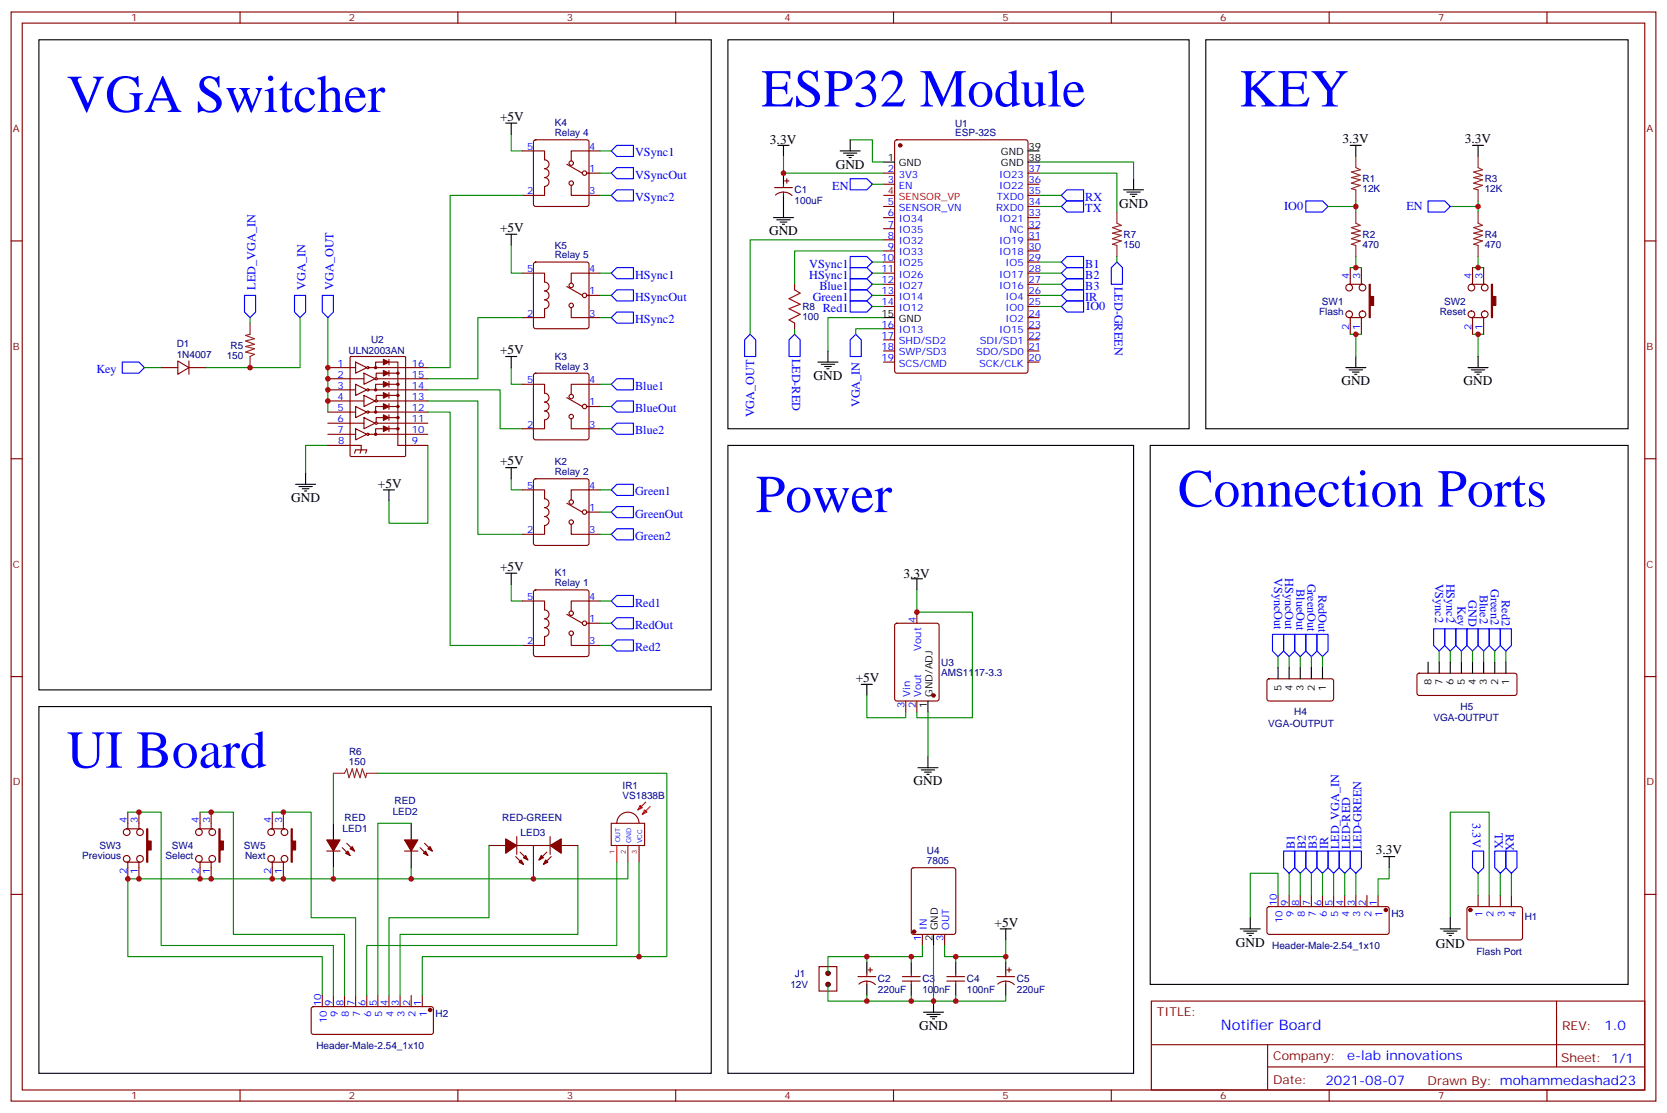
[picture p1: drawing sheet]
<svg xmlns="http://www.w3.org/2000/svg" width="529mm" height="353mm" viewBox="0 0 529 353" stroke-linecap="round" stroke-linejoin="round" font-family="sans-serif">
<g fill="none" stroke="#870000" stroke-width=".35">
<path d="M3.5 3.8h522.1v345.7h-522.1zM7.1 7.3h515v338.7h-515zM76.2 3.8v3.5M145.3 3.8v3.5M214.5 3.8v3.5M283.6 3.8v3.5M352.8 3.8v3.5M421.9 3.8v3.5M491.1 3.8v3.5M165.8 47.9h7.1v2.8a1.41 1.41 0 0 1 1.4 1.4 1.41 1.41 0 0 1-1.4 1.5 1.41 1.41 0 0 1 1.4 1.4 1.41 1.41 0 0 1-1.4 1.4 1.41 1.41 0 0 1 1.4 1.4 1.41 1.41 0 0 1-1.4 1.4v2.8h-7.1M169.6 44.6l.4-.2h16.3l.5 .2 .2 .5v19.7l-.3 .5-.4 .2h-16.3l-.5-.2-.2-.5v-19.7zM179.9 52.1l5 2.9"/>
<path d="M181.3 58.8v3.2h9.2M186.3 55h4.2M190.5 47.9h-9.2v3.2M245.9 59.5h5.6M248.7 58.5v1M249.1 57.4h1.4M249.8 56.7v1.4M280.5 55h3.5M280.5 58.5h3.5M284.2 44.6l.5-.2h40.9l.7 .4v73l-.4 .6-41.2 .1-.7-.5v-72.9zM326.3 55h3.5M326.3 58.5h3.5"/>
<path d="M3.5 76.5h3.6M246.2 61.9a3.8 3.8 0 0 1 5.2 .2M248.7 61v1M280.5 65.5h3.5M280.5 69.1h3.5M280.5 72.6h3.5M280.5 76.1h3.5M280.5 79.7h3.5M326.3 65.5h3.5M326.3 69.1h3.5M326.3 72.6h3.5M326.3 76.1h3.5"/>
<path d="M326.3 79.7h3.5M326.3 62h3.5M522.1 76.5h3.5M165.8 86.7h7.1v2.8a1.41 1.41 0 0 1 1.4 1.4 1.41 1.41 0 0 1-1.4 1.5 1.41 1.41 0 0 1 1.4 1.4 1.41 1.41 0 0 1-1.4 1.4 1.41 1.41 0 0 1 1.4 1.4 1.41 1.41 0 0 1-1.4 1.4v2.8h-7.1M169.6 83.4l.4-.2h16.3l.5 .2 .2 .5v19.7l-.3 .5-.4 .3h-16.3l-.5-.3-.2-.5v-19.7zM179.9 90.9l5 2.9M181.3 97.6v3.2h9.2M186.3 93.8h4.2M190.5 86.7h-9.2v3.2M280.5 83.2h3.5M280.5 86.7h3.5M280.5 90.2h3.5"/>
<path d="M280.5 93.8h3.5M280.5 97.3h3.5M326.3 83.2h3.5M326.3 86.7h3.5M326.3 90.2h3.5M326.3 93.8h3.5M326.3 97.3h3.5M428.3 90.2h4.2M428.6 84.9v5.3M432.2 84.9v5.3M467.1 90.2h4.2M467.4 84.9v5.3"/>
<path d="M471 84.9v5.3M104.1 116.7h8.8M111.2 113.3l.3-.1h16.9l.3 .1 .1 31.3-.2 .3h-17.1l-.3-.2zM112.9 114.9l3.5 1.8-3.5 1.8zM115.5 118.5l3.6 1.7-3.6 1.8zM117.1 116.7h18.7M121.7 114.9h-2.5v1.8M121.9 118.5h-2.5v1.4M123.5 114.9h2.8v26.5h9.5M123.5 114.1v1.7M123.5 117.6v1.7M123.5 118.5h2.8"/>
<path d="M169.6 118.7l.4-.2h16.3l.5 .2 .2 .5v19.7l-.3 .5-.4 .2h-16.3l-.5-.2-.2-.5v-19.7zM280.5 104.4h3.5M280.5 107.9h3.5M280.5 111.4h3.5M280.5 114.9h3.5M326.3 104.4h3.5M326.3 107.9h3.5M326.3 111.4h3.5M326.3 114.9h3.5M326.3 100.8h3.5M428.3 100.8h4.2M428.6 100.8v5.3"/>
<path d="M432.2 100.8v5.3M467.1 100.8h4.2M467.4 100.8v5.3M471 100.8v5.3M104.1 120.2h11.4M104.1 123.8h8.8M104.1 127.3h7M104.1 130.8h8.8M104.1 134.3h11.4M104.1 137.9h8.8M111.3 127.3h4.2M112.9 136.1l3.5 1.8-3.5 1.7z"/>
<path d="M112.9 129l3.5 1.8-3.5 1.8zM112.9 122l3.5 1.8-3.5 1.7zM115.5 132.6l3.6 1.7-3.6 1.8zM115.5 125.5l3.6 1.8-3.6 1.7zM117.1 123.8h18.7M117.1 130.8h18.7M117.1 137.9h18.7M121.7 136.1h-2.5v1.8M121.7 129h-2.5v1.8M121.7 122h-2.5v1.8M121.7 132.6h-2.3v1.4M121.9 125.5h-2.5v1.4"/>
<path d="M123.5 121.1v1.8M123.5 124.6v1.8M123.5 128.2v1.7M123.5 131.7v1.8M123.5 135.2v1.8M123.5 136.1h2.8M123.5 122h2.8M123.5 129h2.8M123.5 132.6h2.8M123.5 125.5h2.8M135.8 134.3h-16a.35 .35 0 0 0-.5-.3 .35 .35 0 0 0-.1 .6 .35 .35 0 0 0 .5-.1M135.8 127.3h-16a.35 .35 0 0 0-.5-.3 .35 .35 0 0 0-.1 .5 .35 .35 0 0 0 .5-.1"/>
<path d="M135.8 120.2h-16a.35 .35 0 0 0-.5-.3 .35 .35 0 0 0-.1 .6 .35 .35 0 0 0 .5-.1M165.8 122h7.1v2.8a1.41 1.41 0 0 1 1.4 1.4 1.41 1.41 0 0 1-1.4 1.4 1.41 1.41 0 0 1 1.4 1.4 1.41 1.41 0 0 1-1.4 1.5 1.41 1.41 0 0 1 1.4 1.4 1.41 1.41 0 0 1-1.4 1.4v2.8h-7.1M179.9 126.2l5 2.8M181.3 132.9v3.2h9.2M186.3 129h4.2M190.5 122h-9.2v3.2M3.5 145.6h3.6M104.1 141.4h10.6v1.4l-.4 1.1M112.5 143.9l.4-1.1h3.5l-.3 1.1M165.8 155.5h7.1v2.8a1.41 1.41 0 0 1 1.4 1.4 1.41 1.41 0 0 1-1.4 1.4 1.41 1.41 0 0 1 1.4 1.5 1.41 1.41 0 0 1-1.4 1.4 1.41 1.41 0 0 1 1.4 1.4 1.41 1.41 0 0 1-1.4 1.4v2.8h-7.1M169.6 152.2l.4-.2h16.3l.5 .2 .2 .5v19.7l-.3 .5-.4 .2h-16.3l-.5-.2-.2-.5v-19.7zM179.9 159.7l5 2.9"/>
<path d="M190.5 155.5h-9.2v3.2M522.1 145.6h3.5M181.3 166.4v3.2h9.2M186.3 162.6h4.2M165.8 190.8h7.1v2.8a1.41 1.41 0 0 1 1.4 1.4 1.41 1.41 0 0 1-1.4 1.4 1.41 1.41 0 0 1 1.4 1.4 1.41 1.41 0 0 1-1.4 1.4 1.41 1.41 0 0 1 1.4 1.5 1.41 1.41 0 0 1-1.4 1.4v2.8h-7.1M169.6 187.5l.4-.2h16.3l.5 .2 .2 .5v19.7l-.3 .5-.4 .2h-16.3l-.5-.2-.2-.5v-19.7zM179.9 195l5 2.8M186.3 197.8h4.2M190.5 190.8h-9.2v3.2M284.2 198l.5-.2h12.7l.6 .5 .1 23.5-.5 .7h-12.9l-.7-.4v-23.6zM291 194.3v3.5M3.5 214.8h3.6"/>
<path d="M181.3 201.7v3.2h9.2M522.1 214.8h3.5M287.5 222.5v3.6M291 222.5v3.6M40.6 257.8v5.3M44.1 257.8v5.3M63.5 257.8v5.3M67 257.8v5.3M86.4 257.8v5.3M90 257.8v5.3M40.2 273.7h4.2M40.2 263.1h4.2"/>
<path d="M40.6 273.7v5.3M44.1 273.7v5.3M63.1 273.7h4.3M63.1 263.1h4.3M63.5 273.7v5.3M67 273.7v5.3M86.1 273.7h4.2M86.1 263.1h4.2M86.4 273.7v5.3M90 273.7v5.3M103.7 270.2h4.2M108.7 269.1l2.4 2.5"/>
<path d="M110.1 267.7l2.4 2.5M128.4 270.2h4.2M133.3 269.1l2.5 2.5M134.8 267.7l2.4 2.5M155.2 268.4h5.3M163.7 271.9l2.5 2.5M164 268.4h10.6M164 265.6v5.6M165.1 270.5l2.5 2.5M169.3 268.4v10.6M173.6 270.5l-2.5 2.5M174.6 265.6v5.6"/>
<path d="M175 271.9l-2.5 2.5M178.2 268.4h5.2M194 261.3h10.6v7.1h-10.6zM195.8 261.3a3.5 3.5 0 0 1 3.5-3.5 3.5 3.5 0 0 1 3.5 3.5M289.5 275.7l.5-.3h12.7l.6 .5 .1 20-.5 .7h-12.9l-.7-.4v-20zM3.5 283.9h3.6M292.8 296.6v3.5M299.9 296.6v3.5M402.4 288l.5-.2 37.6 .1 .5 .6v7.4l-.3 .5-.4 .2h-37.4l-.5-.2-.2-.5v-7.4zM405.7 284.3v3.5M409.2 284.3v3.5M412.7 284.3v3.5"/>
<path d="M416.3 284.3v3.5M419.8 284.3v3.5M423.3 284.3v3.5M426.9 284.3v3.5M430.4 284.3v3.5M433.9 284.3v3.5M437.4 284.3v3.5M465.9 288l.5-.2 16.5 .1 .4 .6-.1 9.4-.6 .5-16.5-.1-.4-.6v-9.2zM469.2 284.3v3.5M472.7 284.3v3.5M476.2 284.3v3.5M479.8 284.3v3.5"/>
<path d="M522.1 283.9h3.5M99 319.8l.5-.3 37.7 .1 .4 .7v7.4l-.3 .5-.4 .2h-37.4l-.5-.3-.2-.4v-7.4zM102.3 316v3.5M105.8 316v3.5M109.4 316v3.5M112.9 316v3.5M116.4 316v3.5M119.9 316v3.5M123.5 316v3.5M127 316v3.5M130.5 316v3.5M134.1 316v3.5"/>
<path d="M272.3 310h5.7M272.6 312.4a3.8 3.8 0 0 1 5.3 .2M275.2 309v1M275.2 311.4v1.1M275.5 307.9h1.4M276.2 307.2v1.4M286.5 310h5.6M286.5 311.4h5.6M289.3 309v1M289.3 311.4v1.1M300.6 310h5.6M300.6 311.4h5.6"/>
<path d="M303.4 309v1M303.4 311.4v1.1M316.4 310h5.7M316.7 312.4a3.8 3.8 0 0 1 5.3 .2M319.3 309v1M319.3 311.4v1.1M319.6 307.9h1.4M320.3 307.2v1.4M365.5 317.8h156.6v28.2h-156.6zM494.1 317.8v20.9M365.5 331.6h156.5M402.4 338.7h119.6"/>
<path d="M402.4 331.6v14.1M76.2 346v3.5M145.3 346v3.5M214.5 346v3.5M283.6 346v3.5M352.8 346v3.5M421.9 346v3.5M491.1 346v3.5"/>
<circle cx="181.3" cy="51.8" r=".71"/>
<circle cx="181.3" cy="58.1" r=".71"/>
<circle cx="185.6" cy="55" r=".71"/>
<circle cx="181.3" cy="96.9" r=".71"/>
<circle cx="181.3" cy="90.6" r=".71"/>
<circle cx="185.6" cy="93.8" r=".71"/>
<circle cx="428.3" cy="99.8" r="1.06"/>
<circle cx="428.3" cy="91.3" r="1.06"/>
<circle cx="432.5" cy="99.8" r="1.06"/>
<circle cx="432.5" cy="91.3" r="1.06"/>
<circle cx="467.1" cy="91.3" r="1.06"/>
<circle cx="467.1" cy="99.8" r="1.06"/>
<circle cx="471.3" cy="99.8" r="1.06"/>
<circle cx="471.3" cy="91.3" r="1.06"/>
<circle cx="116.8" cy="116.7" r=".35"/>
<circle cx="116.8" cy="123.8" r=".35"/>
<circle cx="116.8" cy="130.8" r=".35"/>
<circle cx="116.8" cy="137.9" r=".35"/>
<circle cx="181.3" cy="125.9" r=".71"/>
<circle cx="181.3" cy="132.2" r=".71"/>
<circle cx="185.6" cy="129" r=".71"/>
<circle cx="181.3" cy="159.4" r=".71"/>
<circle cx="181.3" cy="165.7" r=".71"/>
<circle cx="185.6" cy="162.6" r=".71"/>
<circle cx="181.3" cy="194.7" r=".71"/>
<circle cx="185.6" cy="197.8" r=".71"/>
<circle cx="181.3" cy="201" r=".71"/>
<circle cx="40.2" cy="264.2" r="1.06"/>
<circle cx="40.2" cy="272.6" r="1.06"/>
<circle cx="44.4" cy="272.6" r="1.06"/>
<circle cx="44.4" cy="264.2" r="1.06"/>
<circle cx="63.1" cy="272.6" r="1.06"/>
<circle cx="63.1" cy="264.2" r="1.06"/>
<circle cx="67.4" cy="272.6" r="1.06"/>
<circle cx="67.4" cy="264.2" r="1.06"/>
<circle cx="86.1" cy="272.6" r="1.06"/>
<circle cx="86.1" cy="264.2" r="1.06"/>
<circle cx="90.3" cy="272.6" r="1.06"/>
<circle cx="90.3" cy="264.2" r="1.06"/>
</g>
<g fill="#870000" stroke="#870000" stroke-width=".35">
<path d="M434.6 90.2h.4v3.9h1v2.8h-1v3.9h-.4z"/>
<path d="M46.6 263.1h.3v3.9h1.1v2.8h-1.1v3.9h-.3z"/>
<path d="M69.5 263.1h.3v3.9h1.1v2.8h-1.1v3.9h-.3z"/>
<path d="M92.4 263.1h.4v3.9h1v2.8h-1v3.9h-.4z"/>
<path d="M128.4 266.6h4.2l-2.1 3.6z"/>
<path d="M135.1 270.2l.7 1.4-1.4-.7z"/>
<path d="M136.5 268.7l.7 1.5-1.4-.7z"/>
<path d="M103.7 266.6h4.2l-2.1 3.6z"/>
<path d="M110.4 270.2l.7 1.4-1.4-.7z"/>
<path d="M111.1 269.5l.7-.8 .7 1.5z"/>
<path d="M166.2 272.3l.7-.7 .7 1.4z"/>
<path d="M164.7 273.7l.8-.7 .7 1.4z"/>
<path d="M160.5 266.3l3.5 2.1-3.5 2.5z"/>
<path d="M171.8 271.6l.7 .7-1.4 .7z"/>
<path d="M173.2 273l.7 .7-1.4 .7z"/>
<path d="M174.6 268.4l3.6-2.1v4.6z"/>
<path d="M121.7 135.2l1.8 .9-1.8 .9z"/>
<path d="M121.7 131.7l1.8 .9-1.8 .9z"/>
<path d="M121.7 128.2l1.8 .8-1.8 .9z"/>
<path d="M121.7 124.6l1.8 .9-1.8 .9z"/>
<path d="M121.7 121.1l1.8 .9-1.8 .9z"/>
<path d="M121.7 117.6l1.8 .9-1.8 .8z"/>
<path d="M121.7 114.1l1.8 .8-1.8 .9z"/>
<path d="M473.4 90.2h.4v3.9h1v2.8h-1v3.9h-.4z"/>
<circle cx="285.7" cy="46.1" r=".53"/>
<circle cx="466.7" cy="288.9" r=".53"/>
<circle cx="136.5" cy="320.6" r=".53"/>
<circle cx="126.3" cy="118.5" r=".35"/>
<circle cx="126.3" cy="122" r=".35"/>
<circle cx="126.3" cy="125.5" r=".35"/>
<circle cx="126.3" cy="129" r=".35"/>
<circle cx="126.3" cy="132.6" r=".35"/>
<circle cx="126.3" cy="136.1" r=".35"/>
<circle cx="119.2" cy="116.7" r=".35"/>
<circle cx="119.2" cy="123.8" r=".35"/>
<circle cx="119.2" cy="130.8" r=".35"/>
<circle cx="119.2" cy="137.9" r=".35"/>
<circle cx="439.9" cy="288.9" r=".53"/>
<circle cx="296.3" cy="220.8" r=".53"/>
<circle cx="290.2" cy="295.7" r=".53"/>
</g>
<g fill="none" stroke="#000" stroke-width=".35">
<path d="M160.5 39.1h3.5M162.3 39.1v3.5M246.9 46.1h3.6M248.7 46.1v3.6M248.7 55v3.5M266.7 47.9h6.3M267.8 48.6h4.2M268.8 49.3h2.1M269.5 50h.7M269.9 44.4v3.5M280.5 51.4h3.5M326.3 51.4h3.5"/>
<path d="M326.3 47.9h3.5M359.8 56.7v3.6M428.6 46.1h3.6M430.4 46.1v3.6M467.4 46.1h3.6M469.2 46.1v3.6M160.5 74.4h3.5M162.3 74.4v3.5M245.5 69.1h6.4M246.6 69.8h4.2M247.6 70.5h2.2M248.4 71.2h.7"/>
<path d="M248.7 62v7.1M356.7 60.3h6.3M357.7 61h4.2M358.8 61.7h2.1M359.5 62.4h.7M160.5 113.2h3.5M162.3 113.2v3.5M259.6 114.9h6.4M260.7 115.6h4.2M261.8 116.3h2.1M262.5 117.1h.7M262.8 111.4v3.5"/>
<path d="M280.5 100.8h3.5M427.2 116.7h6.4M428.3 117.4h4.2M429.3 118.1h2.1M430 118.8h.7M430.4 113.2v3.5M466 116.7h6.4M467.1 117.4h4.2M468.1 118.1h2.2M468.8 118.8h.7M469.2 113.2v3.5M93.8 153.7h6.4"/>
<path d="M94.9 154.4h4.2M96 155.2h2.1M96.7 155.9h.7M97 150.2v3.5M121.7 155.5h3.5M123.5 155.5v3.5M160.5 148.4h3.5M162.3 148.4v3.6M160.5 182h3.5M162.3 182v3.5M289.3 183.7h3.5M291 183.7v3.6"/>
<path d="M273.4 217.2h3.5M275.2 217.2v3.6M294.6 222.5v3.6M291.4 243.7h6.3M292.5 244.4h4.2M293.5 245.1h2.1M294.2 245.8h.7M294.6 240.2v3.5M105.8 261.3v5.3M105.8 270.2v5.2M130.5 261.3v5.3M130.5 270.2v5.2"/>
<path d="M439.2 271.9h3.5M441 271.9v3.5M296.3 296.6v3.5M317.5 294.9h3.5M319.3 294.9v3.5M393.7 294.9h6.3M394.8 295.6h4.2M395.8 296.3h2.1M396.5 297h.7M396.9 291.3v3.6M457.2 294.9h6.3M458.3 295.6h4.2"/>
<path d="M459.3 296.3h2.1M460 297h.7M460.4 291.3v3.6M275.2 305.4v3.6M275.2 312.5v3.5M289.3 305.4v3.6M289.3 312.5v3.5M296.3 317.8v3.5M303.4 305.4v3.6M303.4 312.5v3.5M319.3 305.4v3.6M319.3 312.5v3.5"/>
<path d="M293.2 321.3h6.3M294.2 322h4.2M295.3 322.7h2.1M296 323.4h.7"/>
</g>
<path d="M280.5 62h3.5M203.2 255.7l.7 .7-1.4 .7zM204.6 257.1l.7 .7-1.4 .7zM205 254.6l-2.5 2.5M206.4 256l-2.5 2.5M195.8 268.4v5.3M199.3 268.4v5.3M202.8 268.4v5.3" fill="none" stroke="#f00" stroke-width=".35"/>
<g fill="none" stroke="#008700" stroke-width=".35">
<path d="M162.3 42.6v5.3h3.5M190.5 47.9h3.5M190.5 55h3.5M248.7 49.7v5.3h31.8M269.9 44.4h7v7h3.6M276.9 58.5h3.6M329.8 51.4h30v5.3M162.3 77.9v8.8h3.5M190.5 62h3.5M280.5 79.7h-28.3v10.5M329.8 62h7.1M329.8 65.5h7.1"/>
<path d="M421.6 65.5h8.8M430.4 63.8v3.5M460.4 65.5h8.8M469.2 63.8v3.5M190.5 86.7h3.5M190.5 93.8h3.5M276.9 86.7h3.6M276.9 83.2h3.6M276.9 90.2h3.6M276.9 97.3h3.6M329.8 86.7h7.1M329.8 83.2h7.1"/>
<path d="M329.8 90.2h7.1M329.8 97.3h7.1M329.8 93.8h7.1M428.6 84.9h3.6M430.4 81.4v3.5M467.4 84.9h3.6M469.2 81.4v3.5M45.9 116.7h5.3M104.1 100.8v30M162.3 116.7v5.3h3.5M190.5 100.8h3.5M252.2 104.4v1.7"/>
<path d="M280.5 100.8h-17.7v10.6M428.6 106.1h1.8v7.1M430.4 106.1h1.8M467.4 106.1h1.8v7.1M469.2 106.1h1.8M135.8 123.8h22.9v12.3h7.1M190.5 122h3.5M190.5 129h3.5M190.5 136.1h3.5M104.1 141.4h-7.1v8.8M135.8 141.4v24.7h-12.3v-7.1M162.3 152v3.5h3.5"/>
<path d="M190.5 155.5h3.5M190.5 169.6h3.5M190.5 162.6h3.5M162.3 185.5v5.3h3.5M190.5 190.8h3.5M190.5 197.8h3.5M291 187.3v7h17.7v33.5h-17.7v-1.7M190.5 204.9h3.5M405.7 208.4v3.5M409.2 208.4v3.5M412.7 208.4v3.5M416.3 208.4v3.5"/>
<path d="M419.8 208.4v3.5M456.8 206.7v3.5M460.4 206.7v3.5M463.9 206.7v3.5M467.4 206.7v3.5M471 206.7v3.5M474.5 206.7v3.5M478 206.7v3.5M275.2 220.8v7h12.3v-1.7M40.6 257.8h10.6v42.3h54.6v15.9M63.5 257.8h10.6v38.8h35.3v19.4M86.4 257.8h12.4v33.5h14.1v24.7"/>
<path d="M105.8 275.4v3.6h-65.2v24.7h61.7v12.3M130.5 275.4v3.6h-24.7M130.5 261.3h-10.6v54.7M155.2 268.4v22.9h-31.7v24.7M183.4 268.4v28.2h-56.4v19.4M195.8 273.7v26.4h-79.4v15.9M199.3 273.7v5.3h-68.8M202.8 273.7v30h-68.7v12.3M409.2 277.2v7.1M412.7 277.2v7.1M416.3 277.2v7.1M423.3 277.2v7.1"/>
<path d="M426.9 277.2v7.1M430.4 277.2v7.1M441 275.4v3.6h-3.6v5.3M469.2 277.2v7.1M476.2 277.2v7.1M479.8 277.2v7.1M319.3 298.4v5.3M405.7 284.3v-7.1h-8.8v14.1M472.7 284.3v-26.5h-12.3v33.5M275.2 316v1.8h44.1v-1.8M289.3 303.7v1.7M289.3 316v1.8"/>
<path d="M292.8 300.1v3.6h-17.6v1.7M296.3 300.1v17.7M299.9 300.1v3.6h19.4v1.7M303.4 303.7v1.7M303.4 316v1.8"/>
</g>
<g fill="none" stroke="#00f" stroke-width=".35">
<path d="M194 55l1.8-1.8h5.3v3.5h-5.3zM195.8 46.1h5.3v3.6h-5.3l-1.8-1.8zM269.9 56.7h5.3l1.7 1.8-1.7 1.8h-5.3zM195.8 60.3h5.3v3.5h-5.3l-1.8-1.8zM338.7 60.3h5.3v3.5h-5.3l-1.8-1.8zM338.7 63.8h5.3v3.5h-5.3l-1.8-1.8zM414.5 63.8h5.3l1.8 1.7-1.8 1.8h-5.3zM453.3 63.8h5.3l1.8 1.7-1.8 1.8h-5.3zM77.6 93.8h3.5v5.3l-1.7 1.7-1.8-1.7zM195.8 84.9h5.3v3.6h-5.3l-1.8-1.8zM195.8 92h5.3v3.5h-5.3l-1.8-1.7zM195.8 99.1h5.3v3.5h-5.3l-1.8-1.8z"/>
<path d="M269.9 95.5h5.3l1.7 1.8-1.7 1.8h-5.3zM269.9 88.5h5.3l1.7 1.7-1.7 1.8h-5.3zM269.9 84.9h5.3l1.7 1.8-1.7 1.8h-5.3zM269.9 81.4h5.3l1.7 1.8-1.7 1.7h-5.3zM336.9 97.3l1.8-1.8h5.3v3.6h-5.3zM338.7 92h5.3v3.5h-5.3l-1.8-1.7zM338.7 81.4h5.3v3.5h-5.3l-1.8-1.7zM338.7 84.9h5.3v3.6h-5.3l-1.8-1.8zM338.7 88.5h5.3v3.5h-5.3l-1.8-1.8zM38.8 114.9h5.3l1.8 1.8-1.8 1.8h-5.3zM252.2 106.1l1.8 1.8v5.3h-3.5v-5.3zM195.8 134.3h5.3v3.6h-5.3l-1.8-1.8z"/>
<path d="M195.8 127.3h5.3v3.5h-5.3l-1.8-1.8zM195.8 120.2h5.3v3.6h-5.3l-1.8-1.8zM195.8 153.7h5.3v3.6h-5.3l-1.8-1.8zM195.8 160.8h5.3v3.5h-5.3l-1.8-1.7zM195.8 167.9h5.3v3.5h-5.3l-1.8-1.8zM195.8 189h5.3v3.5h-5.3l-1.8-1.7zM195.8 196.1h5.3v3.5h-5.3l-1.8-1.8zM455.1 199.6h3.5v5.3l-1.8 1.8-1.7-1.8zM458.6 199.6h3.5v5.3l-1.7 1.8-1.8-1.8zM462.1 199.6h3.6v5.3l-1.8 1.8-1.8-1.8zM465.7 199.6h3.5v5.3l-1.8 1.8-1.7-1.8zM469.2 199.6h3.5v5.3l-1.7 1.8-1.8-1.8z"/>
<path d="M472.7 199.6h3.5v5.3l-1.7 1.8-1.8-1.8zM476.2 199.6h3.6v5.3l-1.8 1.8-1.8-1.8zM195.8 203.1h5.3v3.6h-5.3l-1.8-1.8zM403.9 201.4h3.6v5.3l-1.8 1.7-1.8-1.7zM407.5 201.4h3.5v5.3l-1.8 1.7-1.7-1.7zM411 201.4h3.5v5.3l-1.8 1.7-1.7-1.7zM414.5 201.4h3.5v5.3l-1.7 1.7-1.8-1.7zM418 201.4h3.6v5.3l-1.8 1.7-1.8-1.7zM407.5 270.2h3.5v5.2l-1.8 1.8-1.7-1.8zM411 270.2h3.5v5.2l-1.8 1.8-1.7-1.8zM414.5 270.2h3.5v5.2l-1.7 1.8-1.8-1.8zM421.6 270.2h3.5v5.2l-1.8 1.8-1.7-1.8z"/>
<path d="M425.1 270.2h3.5v5.2l-1.7 1.8-1.8-1.8zM428.6 270.2h3.6v5.2l-1.8 1.8-1.8-1.8zM467.4 270.2h3.6v5.2l-1.8 1.8-1.8-1.8z"/>
</g>
<path d="M430.4 49.7v3.5l1.4 .7-2.8 .7 2.8 1.1-2.8 .7 2.8 .7-2.8 1 2.8 .7-2.8 1.1 1.4 .4v3.5M469.2 49.7v3.5l1.4 .7-2.8 .7 2.8 1.1-2.8 .7 2.8 .7-2.8 1 2.8 .7-2.8 1.1 1.4 .4v3.5M430.4 67.3v3.5l1.4 .7-2.8 .7 2.8 1.1-2.8 .7 2.8 .7-2.8 1.1 2.8 .7-2.8 1 1.4 .4v3.5M469.2 67.3v3.5l1.4 .7-2.8 .7 2.8 1.1-2.8 .7 2.8 .7-2.8 1.1 2.8 .7-2.8 1 1.4 .4v3.5" fill="none" stroke="#8c2424" stroke-width=".35"/>
<g fill="none" stroke="#870000" stroke-width="1.1">
<circle cx="262.8" cy="312.5" r=".35"/>
<circle cx="262.8" cy="309" r=".35"/>
</g>
<g fill="#8c2424">
<circle cx="262.8" cy="309" r=".18"/>
<circle cx="262.8" cy="312.5" r=".18"/>
</g>
<path d="M252.2 90.2v1.8M51.2 116.7h5.2M56.4 114.6l3.6 2.1-3.6 2.1zM60 114.6v4.2M60 116.7h5.3M252.2 102.6v1.8M402.4 215.7l.5-.2h20l.4 .7v5.9l-.7 .4h-20l-.4-.7v-5.6zM450 213.9l.5-.2h30.3l.5 .2 .2 .5v5.7l-.2 .5-.5 .2h-30.3l-.5-.3-.2-.4v-5.7zM260 306.8h5.6v7.8h-5.6z" fill="none" stroke="#870000" stroke-width=".35"/>
<g fill="none" stroke="#008700" stroke-width=".35">
<path d="M329.8 55h24.7v12.3M165.8 62h-22.9v54.7h-7.1M280.5 76.1h-42.4v30M276.9 93.8h3.6M354.5 81.4v1.8M79.4 100.8v1.8M95.2 100.8v15.9h-29.9M165.8 100.8h-14.1v19.4h-15.9M280.5 104.4h-8.9v1.7M135.8 127.3h15.9v42.3h14.1M135.8 130.8h7.1v74.1h22.9M294.6 226.1v14.1"/>
<path d="M105.8 245.5v15.8M119.9 245.5h91.8v58.2h-8.9M419.8 277.2v7.1M262.8 312.5v5.3h12.4M275.2 303.7h-12.4v5.3"/>
</g>
<g fill="none" stroke="#000" stroke-width=".35">
<path d="M12.3 12.6h213.5v206.4h-213.5zM231.1 12.6h146.4v123.5h-146.4zM382.8 12.6h134v123.5h-134zM231.1 141.4h128.7v199.3h-128.7zM365.1 141.4h151.7v171.1h-151.7zM405.7 211.9v3.6M409.2 211.9v3.6M412.7 211.9v3.6M416.3 211.9v3.6M419.8 211.9v3.6M453.3 210.2v3.5M456.8 210.2v3.5"/>
<path d="M460.4 210.2v3.5M463.9 210.2v3.5M467.4 210.2v3.5M471 210.2v3.5M474.5 210.2v3.5M478 210.2v3.5M12.3 224.3h213.5v116.4h-213.5z"/>
</g>
<path d="M354.5 67.3v3.5l1.5 .7-2.9 .7 2.9 1.1-2.9 .7 2.9 .7-2.9 1.1 2.9 .7-2.9 1 1.4 .4v3.5M79.4 102.6v3.5l-1.4 .4 2.8 1-2.8 .7 2.8 1.1-2.8 .7 2.8 .7-2.8 1.1 2.8 .7-1.4 .7v3.5M105.8 245.5h3.6l.7-1.4 .7 2.8 1-2.8 .7 2.8 .7-2.8 1.1 2.8 .7-2.8 1.1 2.8 .3-1.4h3.5" fill="none" stroke="#8c2424" stroke-width=".35"/>
<path d="M93.5 93.8h3.5v5.3l-1.8 1.7-1.7-1.7zM102.3 93.8h3.5v5.3l-1.7 1.7-1.8-1.7zM269.9 92h5.3l1.7 1.8-1.7 1.7h-5.3zM354.5 83.2l1.8 1.7v5.3h-3.5v-5.3zM238.1 106.1l1.8 1.8v5.3h-3.5v-5.3zM271.6 106.1l1.8 1.8v5.3h-3.5v-5.3zM418 270.2h3.6v5.2l-1.8 1.8-1.8-1.8zM474.5 270.2h3.5v5.2l-1.8 1.8-1.7-1.8zM478 270.2h3.5v5.2l-1.7 1.8-1.8-1.8z" fill="none" stroke="#00f" stroke-width=".35"/>
<path d="M252.2 92l1.8 1.1-3.5 1.7 3.5 1.8-3.5 1.4 3.5 1.8-3.5 1.7 1.7 1.1" fill="none" stroke="#a10000" stroke-width=".35"/>
<g fill="#c00">
<circle cx="44.1" cy="279" r=".88"/>
<circle cx="67" cy="279" r=".88"/>
<circle cx="63.5" cy="279" r=".88"/>
<circle cx="86.4" cy="279" r=".88"/>
<circle cx="90" cy="279" r=".88"/>
<circle cx="105.8" cy="279" r=".88"/>
<circle cx="130.5" cy="279" r=".88"/>
<circle cx="169.3" cy="279" r=".88"/>
<circle cx="90" cy="257.8" r=".88"/>
<circle cx="67" cy="257.8" r=".88"/>
<circle cx="104.1" cy="127.3" r=".88"/>
<circle cx="104.1" cy="123.8" r=".88"/>
<circle cx="40.6" cy="279" r=".88"/>
<circle cx="291" cy="194.3" r=".88"/>
<circle cx="248.7" cy="55" r=".88"/>
<circle cx="430.4" cy="106.1" r=".88"/>
<circle cx="430.4" cy="84.9" r=".88"/>
<circle cx="430.4" cy="65.5" r=".88"/>
<circle cx="469.2" cy="65.5" r=".88"/>
<circle cx="469.2" cy="84.9" r=".88"/>
<circle cx="469.2" cy="106.1" r=".88"/>
<circle cx="289.3" cy="317.8" r=".88"/>
<circle cx="303.4" cy="317.8" r=".88"/>
<circle cx="289.3" cy="303.7" r=".88"/>
<circle cx="303.4" cy="303.7" r=".88"/>
<circle cx="296.3" cy="317.8" r=".88"/>
<circle cx="319.3" cy="303.7" r=".88"/>
<circle cx="275.2" cy="303.7" r=".88"/>
<circle cx="275.2" cy="317.8" r=".88"/>
<circle cx="202.8" cy="303.7" r=".88"/>
<circle cx="104.1" cy="116.7" r=".88"/>
<circle cx="104.1" cy="120.2" r=".88"/>
<circle cx="79.4" cy="116.7" r=".88"/>
<circle cx="44.1" cy="257.8" r=".88"/>
</g>
<g font-size="16.9" fill="#00f">
<text x="21.2" y="35.6">VGA Switcher</text>
<text x="241.7" y="33.8">ESP32 Module</text>
<text x="393.3" y="33.8">KEY</text>
<text x="373.9" y="160.8">Connection Ports</text>
<text x="239.9" y="162.6">Power</text>
<text x="21.2" y="243.7">UI Board</text>
</g>
<text font-size="4.6" fill="#00f" x="387.6" y="326.8">Notifier Board</text>
<g font-size="4.2">
<text x="158.7" y="38.4">+5V</text>
<text x="244.4" y="45.8">3.3V</text>
<text x="426.2" y="45.4">3.3V</text>
<text x="465" y="45.4">3.3V</text>
<text x="265.3" y="53.6">GND</text>
<text x="355.2" y="65.9">GND</text>
<text x="158.7" y="73.7">+5V</text>
<text x="244.1" y="74.7">GND</text>
<text x="158.7" y="112.5">+5V</text>
<text x="258.2" y="120.6">GND</text>
<text x="425.8" y="122.3">GND</text>
<text x="464.6" y="122.3">GND</text>
<text x="158.7" y="147.7">+5V</text>
<text x="119.9" y="154.8">+5V</text>
<text x="92.4" y="159.4">GND</text>
<text x="158.7" y="181.3">+5V</text>
<text x="286.8" y="183.3">3.3V</text>
<text x="271.6" y="216.5">+5V</text>
<text x="290" y="249.3">GND</text>
<text x="436.7" y="271.2">3.3V</text>
<text x="315.7" y="294.1">+5V</text>
<text x="392.3" y="300.5">GND</text>
<text x="455.8" y="300.9">GND</text>
<text x="291.7" y="327">GND</text>
</g>
<g font-size="4.2" fill="#00f">
<text x="509.3" y="327">1.0</text>
<text x="427.7" y="336.6">e-lab innovations</text>
<text x="420.7" y="344.4">2021-08-07</text>
</g>
<g font-size="3.9" fill="#00f">
<text x="201.6" y="49.7">VSync1</text>
<text x="201.6" y="56.7">VSyncOut</text>
<text x="201.6" y="63.8">VSync2</text>
<text x="264.2" y="60.3">EN</text>
<text x="344.5" y="63.8">RX</text>
<text x="344.5" y="67.3">TX</text>
<text x="407.7" y="66.8">IO0</text>
<text x="446.5" y="66.8">EN</text>
<text x="201.6" y="88.5">HSync1</text>
<text x="256.9" y="88.5">HSync1</text>
<text x="256.9" y="84.9">VSync1</text>
<text x="344.5" y="84.9">B1</text>
<text x="344.5" y="88.5">B2</text>
<text x="81.1" y="92" transform="rotate(-90 81.1 92)">LED_VGA_IN</text>
<text x="97" y="92" transform="rotate(-90 97 92)">VGA_IN</text>
<text x="105.8" y="92" transform="rotate(-90 105.8 92)">VGA_OUT</text>
<text x="201.6" y="95.5">HSyncOut</text>
<text x="258" y="95.5">Green1</text>
<text x="260.1" y="92">Blue1</text>
<text x="344.5" y="95.5">IR</text>
<text x="344.5" y="92">B3</text>
<text x="353.8" y="91" transform="rotate(90 353.8 91)">LED-GREEN</text>
<text x="261.2" y="99.1">Red1</text>
<text x="344.8" y="98.6">IO0</text>
<text x="201.6" y="102.6">HSync2</text>
<text x="251.5" y="113.8" transform="rotate(90 251.5 113.8)">LED-RED</text>
<text x="30.6" y="118.5">Key</text>
<text x="201.6" y="123.8">Blue1</text>
<text x="201.6" y="130.8">BlueOut</text>
<text x="272.9" y="129.3" transform="rotate(-90 272.9 129.3)">VGA_IN</text>
<text x="201.6" y="137.9">Blue2</text>
<text x="239.4" y="132.5" transform="rotate(-90 239.4 132.5)">VGA_OUT</text>
<text x="201.6" y="157.3">Green1</text>
<text x="201.6" y="164.3">GreenOut</text>
<text x="201.6" y="171.4">Green2</text>
<text x="404.5" y="183.5" transform="rotate(90 404.5 183.5)">VSyncOut</text>
<text x="408" y="183.5" transform="rotate(90 408 183.5)">HSyncOut</text>
<text x="415" y="185.2" transform="rotate(90 415 185.2)">GreenOut</text>
<text x="455.6" y="185.2" transform="rotate(90 455.6 185.2)">VSync2</text>
<text x="459.1" y="185.2" transform="rotate(90 459.1 185.2)">HSync2</text>
<text x="411.5" y="187" transform="rotate(90 411.5 187)">BlueOut</text>
<text x="418.6" y="188.8" transform="rotate(90 418.6 188.8)">RedOut</text>
<text x="466.2" y="190.5" transform="rotate(90 466.2 190.5)">GND</text>
<text x="469.7" y="188.8" transform="rotate(90 469.7 188.8)">Blue2</text>
<text x="473.3" y="187" transform="rotate(90 473.3 187)">Green2</text>
<text x="476.8" y="190.5" transform="rotate(90 476.8 190.5)">Red2</text>
<text x="201.6" y="192.5">Red1</text>
<text x="462.7" y="192.3" transform="rotate(90 462.7 192.3)">Key</text>
<text x="201.6" y="199.6">RedOut</text>
<text x="201.6" y="206.7">Red2</text>
<text x="467.4" y="261.3" transform="rotate(90 467.4 261.3)">3.3V</text>
<text x="411" y="269.6" transform="rotate(-90 411 269.6)">B1</text>
<text x="414.5" y="269.6" transform="rotate(-90 414.5 269.6)">B2</text>
<text x="418" y="269.6" transform="rotate(-90 418 269.6)">B3</text>
<text x="421.6" y="269.6" transform="rotate(-90 421.6 269.6)">IR</text>
<text x="425.1" y="269.6" transform="rotate(-90 425.1 269.6)">LED_VGA_IN</text>
<text x="428.6" y="269.6" transform="rotate(-90 428.6 269.6)">LED-RED</text>
<text x="432.2" y="269.6" transform="rotate(-90 432.2 269.6)">LED-GREEN</text>
<text x="474.5" y="264.4" transform="rotate(90 474.5 264.4)">TX</text>
<text x="478" y="264.6" transform="rotate(90 478 264.6)">RX</text>
</g>
<g font-size="3.9" fill="#800">
<text x="367.2" y="322.4">TITLE:</text>
<text x="495.9" y="327">REV:</text>
<text x="404.1" y="336.6">Company:</text>
<text x="495.5" y="337.2">Sheet: 1/1</text>
<text x="404.1" y="344.2">Date:</text>
<text x="453.2" y="344.3">Drawn By: mohammedashad23</text>
</g>
<g font-size="3.2" fill="#800">
<text x="41.6" y="6.8">1</text>
<text x="110.8" y="6.8">2</text>
<text x="179.9" y="6.8">3</text>
<text x="249.1" y="6.8">4</text>
<text x="318.2" y="6.8">5</text>
<text x="387.3" y="6.8">6</text>
<text x="456.5" y="6.8">7</text>
<text x="4.1" y="41.9">A</text>
<text x="522.6" y="41.9">A</text>
<text x="4.1" y="111.1">B</text>
<text x="522.6" y="111.1">B</text>
<text x="4.1" y="180.2">C</text>
<text x="522.6" y="180.2">C</text>
<text x="4.1" y="249.3">D</text>
<text x="522.6" y="249.3">D</text>
<text x="41.6" y="349">1</text>
<text x="110.8" y="349">2</text>
<text x="179.9" y="349">3</text>
<text x="249.1" y="349">4</text>
<text x="318.2" y="349">5</text>
<text x="387.3" y="349">6</text>
<text x="456.5" y="349">7</text>
</g>
<g font-size="3.2" fill="#000080">
<text x="176.1" y="40.1">K4</text>
<text x="303.2" y="40.3">U1</text>
<text x="176.1" y="43.2">Relay 4</text>
<text x="303.2" y="43.2">ESP-32S</text>
<text x="432.5" y="57.8">R1</text>
<text x="471.3" y="57.8">R3</text>
<text x="252.2" y="64.6">100uF</text>
<text x="252.2" y="61.4">C1</text>
<text x="432.5" y="61">12K</text>
<text x="471.3" y="61">12K</text>
<text x="356.7" y="75.5">R7</text>
<text x="432.5" y="75.4">R2</text>
<text x="471.3" y="75.4">R4</text>
<text x="176.1" y="82">Relay 5</text>
<text x="176.1" y="78.9">K5</text>
<text x="356.7" y="78.7">150</text>
<text x="432.5" y="78.6">470</text>
<text x="471.3" y="78.6">470</text>
<text x="254.7" y="101.7">100</text>
<text x="254.7" y="98.4">R8</text>
<text x="418.7" y="99.9">Flash</text>
<text x="419.6" y="96.7">SW1</text>
<text x="457" y="99.9">Reset</text>
<text x="458.4" y="96.7">SW2</text>
<text x="56.1" y="113.5">1N4007</text>
<text x="56.1" y="110.3">D1</text>
<text x="73.2" y="110.8">R5</text>
<text x="110.7" y="112.5">ULN2003AN</text>
<text x="117.8" y="108.9">U2</text>
<text x="72" y="114">150</text>
<text x="176.1" y="117.3">Relay 3</text>
<text x="176.1" y="114.2">K3</text>
<text x="176.1" y="147.7">K2</text>
<text x="176.1" y="150.8">Relay 2</text>
<text x="176.1" y="183">K1</text>
<text x="176.1" y="186.1">Relay 1</text>
<text x="298.8" y="214.5">AMS1117-3.3</text>
<text x="298.8" y="211.3">U3</text>
<text x="410.8" y="227.1">H4</text>
<text x="463.7" y="225.4">H5</text>
<text x="402.6" y="230.6">VGA-OUTPUT</text>
<text x="455" y="228.9">VGA-OUTPUT</text>
<text x="110.8" y="239.8">R6</text>
<text x="110.8" y="243">150</text>
<text x="197.6" y="250.4">IR1</text>
<text x="125.2" y="255.3">RED</text>
<text x="197.6" y="253.6">VS1838B</text>
<text x="109.4" y="260.6">RED</text>
<text x="124.6" y="258.9">LED2</text>
<text x="159.4" y="260.6">RED-GREEN</text>
<text x="31.6" y="269.5">SW3</text>
<text x="54.5" y="269.5">SW4</text>
<text x="77.4" y="269.5">SW5</text>
<text x="108.8" y="264.2">LED1</text>
<text x="165.2" y="265.2">LED3</text>
<text x="26.1" y="272.8">Previous</text>
<text x="52.6" y="272.8">Select</text>
<text x="77.8" y="272.8">Next</text>
<text x="294.2" y="274.4">7805</text>
<text x="294.2" y="271.2">U4</text>
<text x="441.7" y="291.1">H3</text>
<text x="484" y="292.1">H1</text>
<text x="403.8" y="301.2">Header-Male-2.54_1x10</text>
<text x="468.7" y="303">Flash Port</text>
<text x="252.3" y="310.1">J1</text>
<text x="278.7" y="311.9">C2</text>
<text x="292.8" y="311.9">C3</text>
<text x="306.9" y="311.9">C4</text>
<text x="322.8" y="311.9">C5</text>
<text x="250.9" y="313.6">12V</text>
<text x="278.7" y="315.1">220uF</text>
<text x="292.8" y="315.1">100nF</text>
<text x="306.9" y="315.1">100nF</text>
<text x="322.8" y="315.1">220uF</text>
<text x="138.3" y="322.9">H2</text>
<text x="100.4" y="333">Header-Male-2.54_1x10</text>
</g>
<g font-size="3.2" fill="#00f">
<text x="167.3" y="47.6">5</text>
<text x="187" y="47.6">4</text>
<text x="187" y="54.6">1</text>
<text x="281.8" y="54.6">2</text>
<text x="281.8" y="58.1">3</text>
<text x="285.3" y="56.4">3V3</text>
<text x="285.3" y="59.9">EN</text>
<text x="317.2" y="59.9">IO22</text>
<text x="317.2" y="56.4">IO23</text>
<text x="326.5" y="58.1">36</text>
<text x="326.5" y="54.6">37</text>
<text x="167.3" y="61.7">2</text>
<text x="187" y="61.7">3</text>
<text x="281.8" y="65.2">5</text>
<text x="316.4" y="63.4">TXD0</text>
<text x="326.5" y="65.2">34</text>
<text x="326.5" y="61.7">35</text>
<text x="281.8" y="68.7">6</text>
<text x="285.3" y="67">SENSOR_VN</text>
<text x="285.3" y="70.5">IO34</text>
<text x="316.2" y="67">RXD0</text>
<text x="317.2" y="70.5">IO21</text>
<text x="326.5" y="68.7">33</text>
<text x="281.8" y="72.2">7</text>
<text x="281.8" y="75.8">8</text>
<text x="285.3" y="74">IO35</text>
<text x="285.3" y="77.5">IO32</text>
<text x="317.2" y="77.5">IO19</text>
<text x="320.4" y="74">NC</text>
<text x="326.5" y="75.8">31</text>
<text x="326.5" y="72.2">32</text>
<text x="279.8" y="82.8">10</text>
<text x="281.8" y="79.3">9</text>
<text x="285.3" y="81.1">IO33</text>
<text x="317.2" y="81.1">IO18</text>
<text x="326.5" y="82.8">29</text>
<text x="326.5" y="79.3">30</text>
<text x="167.3" y="86.4">5</text>
<text x="187" y="86.4">4</text>
<text x="279.8" y="86.4">11</text>
<text x="279.8" y="89.9">12</text>
<text x="285.3" y="84.6">IO25</text>
<text x="285.3" y="88.1">IO26</text>
<text x="317.2" y="88.1">IO17</text>
<text x="319.2" y="84.6">IO5</text>
<text x="326.5" y="89.9">27</text>
<text x="326.5" y="86.4">28</text>
<text x="428.3" y="88.5" transform="rotate(-90 428.3 88.5)">4</text>
<text x="431.8" y="88.5" transform="rotate(-90 431.8 88.5)">3</text>
<text x="467.1" y="88.5" transform="rotate(-90 467.1 88.5)">4</text>
<text x="470.6" y="88.5" transform="rotate(-90 470.6 88.5)">3</text>
<text x="187" y="93.4">1</text>
<text x="279.8" y="93.4">13</text>
<text x="285.3" y="91.7">IO27</text>
<text x="285.3" y="95.2">IO14</text>
<text x="317.2" y="91.7">IO16</text>
<text x="319.2" y="95.2">IO4</text>
<text x="326.5" y="93.4">26</text>
<text x="167.3" y="100.5">2</text>
<text x="187" y="100.5">3</text>
<text x="279.8" y="96.9">14</text>
<text x="285.3" y="98.7">IO12</text>
<text x="319.2" y="98.7">IO0</text>
<text x="326.5" y="100.5">24</text>
<text x="326.5" y="96.9">25</text>
<text x="279.8" y="104">16</text>
<text x="279.8" y="107.5">17</text>
<text x="285.3" y="105.8">IO13</text>
<text x="317.2" y="105.8">IO15</text>
<text x="319.2" y="102.2">IO2</text>
<text x="326.5" y="107.5">22</text>
<text x="326.5" y="104">23</text>
<text x="428.3" y="104.6" transform="rotate(-90 428.3 104.6)">2</text>
<text x="431.8" y="104.6" transform="rotate(-90 431.8 104.6)">1</text>
<text x="467.1" y="104.6" transform="rotate(-90 467.1 104.6)">2</text>
<text x="470.6" y="104.6" transform="rotate(-90 470.6 104.6)">1</text>
<text x="279.8" y="111.1">18</text>
<text x="285.3" y="109.3">SHD/SD2</text>
<text x="285.3" y="112.8">SWP/SD3</text>
<text x="309.8" y="112.8">SDO/SD0</text>
<text x="311" y="109.3">SDI/SD1</text>
<text x="326.5" y="111.1">21</text>
<text x="107.2" y="116.3">1</text>
<text x="107.2" y="119.9">2</text>
<text x="130.7" y="119.9">15</text>
<text x="130.7" y="116.3">16</text>
<text x="279.8" y="114.6">19</text>
<text x="285.3" y="116.3">SCS/CMD</text>
<text x="310.8" y="116.3">SCK/CLK</text>
<text x="326.5" y="114.6">20</text>
<text x="107.2" y="123.4">3</text>
<text x="130.7" y="123.4">14</text>
<text x="167.3" y="121.6">5</text>
<text x="187" y="121.6">4</text>
<text x="107.2" y="126.9">4</text>
<text x="107.2" y="130.5">5</text>
<text x="130.7" y="130.5">12</text>
<text x="130.7" y="126.9">13</text>
<text x="187" y="128.7">1</text>
<text x="107.2" y="134">6</text>
<text x="107.2" y="137.5">7</text>
<text x="130.7" y="137.5">10</text>
<text x="130.7" y="134">11</text>
<text x="167.3" y="135.7">2</text>
<text x="187" y="135.7">3</text>
<text x="107.3" y="141">8</text>
<text x="130.7" y="141">9</text>
<text x="167.3" y="155.2">5</text>
<text x="187" y="155.2">4</text>
<text x="187" y="162.2">1</text>
<text x="167.3" y="169.3">2</text>
<text x="187" y="169.3">3</text>
<text x="167.3" y="190.4">5</text>
<text x="187" y="190.4">4</text>
<text x="187" y="197.5">1</text>
<text x="290.7" y="197.7" transform="rotate(-90 290.7 197.7)">4</text>
<text x="167.3" y="204.5">2</text>
<text x="187" y="204.5">3</text>
<text x="292.5" y="206.5" transform="rotate(-90 292.5 206.5)">Vout</text>
<text x="288.9" y="221.2" transform="rotate(-90 288.9 221.2)">Vin</text>
<text x="292.5" y="221.2" transform="rotate(-90 292.5 221.2)">Vout</text>
<text x="287.2" y="224.7" transform="rotate(-90 287.2 224.7)">3</text>
<text x="290.7" y="224.7" transform="rotate(-90 290.7 224.7)">2</text>
<text x="40.2" y="261.3" transform="rotate(-90 40.2 261.3)">4</text>
<text x="43.7" y="261.3" transform="rotate(-90 43.7 261.3)">3</text>
<text x="63.1" y="261.3" transform="rotate(-90 63.1 261.3)">4</text>
<text x="66.7" y="261.3" transform="rotate(-90 66.7 261.3)">3</text>
<text x="86.1" y="261.3" transform="rotate(-90 86.1 261.3)">4</text>
<text x="89.6" y="261.3" transform="rotate(-90 89.6 261.3)">3</text>
<text x="40.2" y="277.5" transform="rotate(-90 40.2 277.5)">2</text>
<text x="43.7" y="277.5" transform="rotate(-90 43.7 277.5)">1</text>
<text x="63.1" y="277.5" transform="rotate(-90 63.1 277.5)">2</text>
<text x="66.7" y="277.5" transform="rotate(-90 66.7 277.5)">1</text>
<text x="86.1" y="277.5" transform="rotate(-90 86.1 277.5)">2</text>
<text x="89.6" y="277.5" transform="rotate(-90 89.6 277.5)">1</text>
<text x="405.3" y="287.6" transform="rotate(-90 405.3 287.6)">10</text>
<text x="408.9" y="287.6" transform="rotate(-90 408.9 287.6)">9</text>
<text x="412.4" y="287.6" transform="rotate(-90 412.4 287.6)">8</text>
<text x="415.9" y="287.6" transform="rotate(-90 415.9 287.6)">7</text>
<text x="419.5" y="287.6" transform="rotate(-90 419.5 287.6)">6</text>
<text x="423" y="287.6" transform="rotate(-90 423 287.6)">5</text>
<text x="426.5" y="287.6" transform="rotate(-90 426.5 287.6)">4</text>
<text x="430" y="287.6" transform="rotate(-90 430 287.6)">3</text>
<text x="433.6" y="287.6" transform="rotate(-90 433.6 287.6)">2</text>
<text x="437.1" y="287.6" transform="rotate(-90 437.1 287.6)">1</text>
<text x="407.1" y="293.1" transform="rotate(-90 407.1 293.1)">10</text>
<text x="410.6" y="291.1" transform="rotate(-90 410.6 291.1)">9</text>
<text x="414.2" y="291.1" transform="rotate(-90 414.2 291.1)">8</text>
<text x="417.7" y="291.1" transform="rotate(-90 417.7 291.1)">7</text>
<text x="421.2" y="291.1" transform="rotate(-90 421.2 291.1)">6</text>
<text x="424.7" y="291.1" transform="rotate(-90 424.7 291.1)">5</text>
<text x="428.3" y="291.1" transform="rotate(-90 428.3 291.1)">4</text>
<text x="431.8" y="291.1" transform="rotate(-90 431.8 291.1)">3</text>
<text x="435.3" y="291.1" transform="rotate(-90 435.3 291.1)">2</text>
<text x="438.9" y="291.1" transform="rotate(-90 438.9 291.1)">1</text>
<text x="470.6" y="291.1" transform="rotate(-90 470.6 291.1)">1</text>
<text x="474.1" y="291.1" transform="rotate(-90 474.1 291.1)">2</text>
<text x="477.7" y="291.1" transform="rotate(-90 477.7 291.1)">3</text>
<text x="481.2" y="291.1" transform="rotate(-90 481.2 291.1)">4</text>
<text x="292.5" y="298.8" transform="rotate(-90 292.5 298.8)">1</text>
<text x="294.2" y="295.3" transform="rotate(-90 294.2 295.3)">IN</text>
<text x="299.5" y="298.8" transform="rotate(-90 299.5 298.8)">3</text>
<text x="301.3" y="295.3" transform="rotate(-90 301.3 295.3)">OUT</text>
<text x="102" y="319.4" transform="rotate(-90 102 319.4)">10</text>
<text x="105.5" y="319.4" transform="rotate(-90 105.5 319.4)">9</text>
<text x="107.2" y="322.9" transform="rotate(-90 107.2 322.9)">9</text>
<text x="109" y="319.4" transform="rotate(-90 109 319.4)">8</text>
<text x="110.8" y="322.9" transform="rotate(-90 110.8 322.9)">8</text>
<text x="112.5" y="319.4" transform="rotate(-90 112.5 319.4)">7</text>
<text x="114.3" y="322.9" transform="rotate(-90 114.3 322.9)">7</text>
<text x="116.1" y="319.4" transform="rotate(-90 116.1 319.4)">6</text>
<text x="117.8" y="322.9" transform="rotate(-90 117.8 322.9)">6</text>
<text x="119.6" y="319.4" transform="rotate(-90 119.6 319.4)">5</text>
<text x="121.4" y="322.9" transform="rotate(-90 121.4 322.9)">5</text>
<text x="123.1" y="319.4" transform="rotate(-90 123.1 319.4)">4</text>
<text x="124.9" y="322.9" transform="rotate(-90 124.9 322.9)">4</text>
<text x="126.6" y="319.4" transform="rotate(-90 126.6 319.4)">3</text>
<text x="128.4" y="322.9" transform="rotate(-90 128.4 322.9)">3</text>
<text x="130.2" y="319.4" transform="rotate(-90 130.2 319.4)">2</text>
<text x="131.9" y="322.9" transform="rotate(-90 131.9 322.9)">2</text>
<text x="133.7" y="319.4" transform="rotate(-90 133.7 319.4)">1</text>
<text x="135.5" y="322.9" transform="rotate(-90 135.5 322.9)">1</text>
<text x="103.7" y="324.9" transform="rotate(-90 103.7 324.9)">10</text>
</g>
<g font-size="3.2">
<text x="326.5" y="47.6">39</text>
<text x="281.8" y="51.1">1</text>
<text x="285.3" y="52.8">GND</text>
<text x="317.7" y="52.8">GND</text>
<text x="317.7" y="49.3">GND</text>
<text x="326.5" y="51.1">38</text>
<text x="279.8" y="100.5">15</text>
<text x="285.3" y="102.2">GND</text>
<text x="296" y="221.2" transform="rotate(-90 296 221.2)">GND/ADJ</text>
<text x="406.8" y="219.3" transform="rotate(-90 406.8 219.3)">5</text>
<text x="410.3" y="219.3" transform="rotate(-90 410.3 219.3)">4</text>
<text x="413.8" y="219.3" transform="rotate(-90 413.8 219.3)">3</text>
<text x="417.3" y="219.3" transform="rotate(-90 417.3 219.3)">2</text>
<text x="420.9" y="219.3" transform="rotate(-90 420.9 219.3)">1</text>
<text x="454.4" y="217.5" transform="rotate(-90 454.4 217.5)">8</text>
<text x="457.9" y="217.5" transform="rotate(-90 457.9 217.5)">7</text>
<text x="461.4" y="217.5" transform="rotate(-90 461.4 217.5)">6</text>
<text x="465" y="217.5" transform="rotate(-90 465 217.5)">5</text>
<text x="468.5" y="217.5" transform="rotate(-90 468.5 217.5)">4</text>
<text x="472" y="217.5" transform="rotate(-90 472 217.5)">3</text>
<text x="475.5" y="217.5" transform="rotate(-90 475.5 217.5)">2</text>
<text x="479.1" y="217.5" transform="rotate(-90 479.1 217.5)">1</text>
<text x="294.2" y="224.7" transform="rotate(-90 294.2 224.7)">1</text>
<text x="296" y="298.8" transform="rotate(-90 296 298.8)">2</text>
<text x="297.7" y="295.3" transform="rotate(-90 297.7 295.3)">GND</text>
</g>
<g font-size="3.2" fill="#f00">
<text x="281.8" y="61.7">4</text>
<text x="285.3" y="63.4">SENSOR_VP</text>
</g>
<g font-size="2.1" fill="#00f">
<text x="196.8" y="267.3" transform="rotate(-90 196.8 267.3)">OUT</text>
<text x="200.4" y="267.6" transform="rotate(-90 200.4 267.6)">GND</text>
<text x="203.9" y="267.6" transform="rotate(-90 203.9 267.6)">VCC</text>
</g>
<g font-size="2.1" fill="#800">
<text x="195.1" y="271.1" transform="rotate(-90 195.1 271.1)">1</text>
<text x="198.6" y="271.1" transform="rotate(-90 198.6 271.1)">2</text>
<text x="202.2" y="271.1" transform="rotate(-90 202.2 271.1)">3</text>
</g>
</svg>
